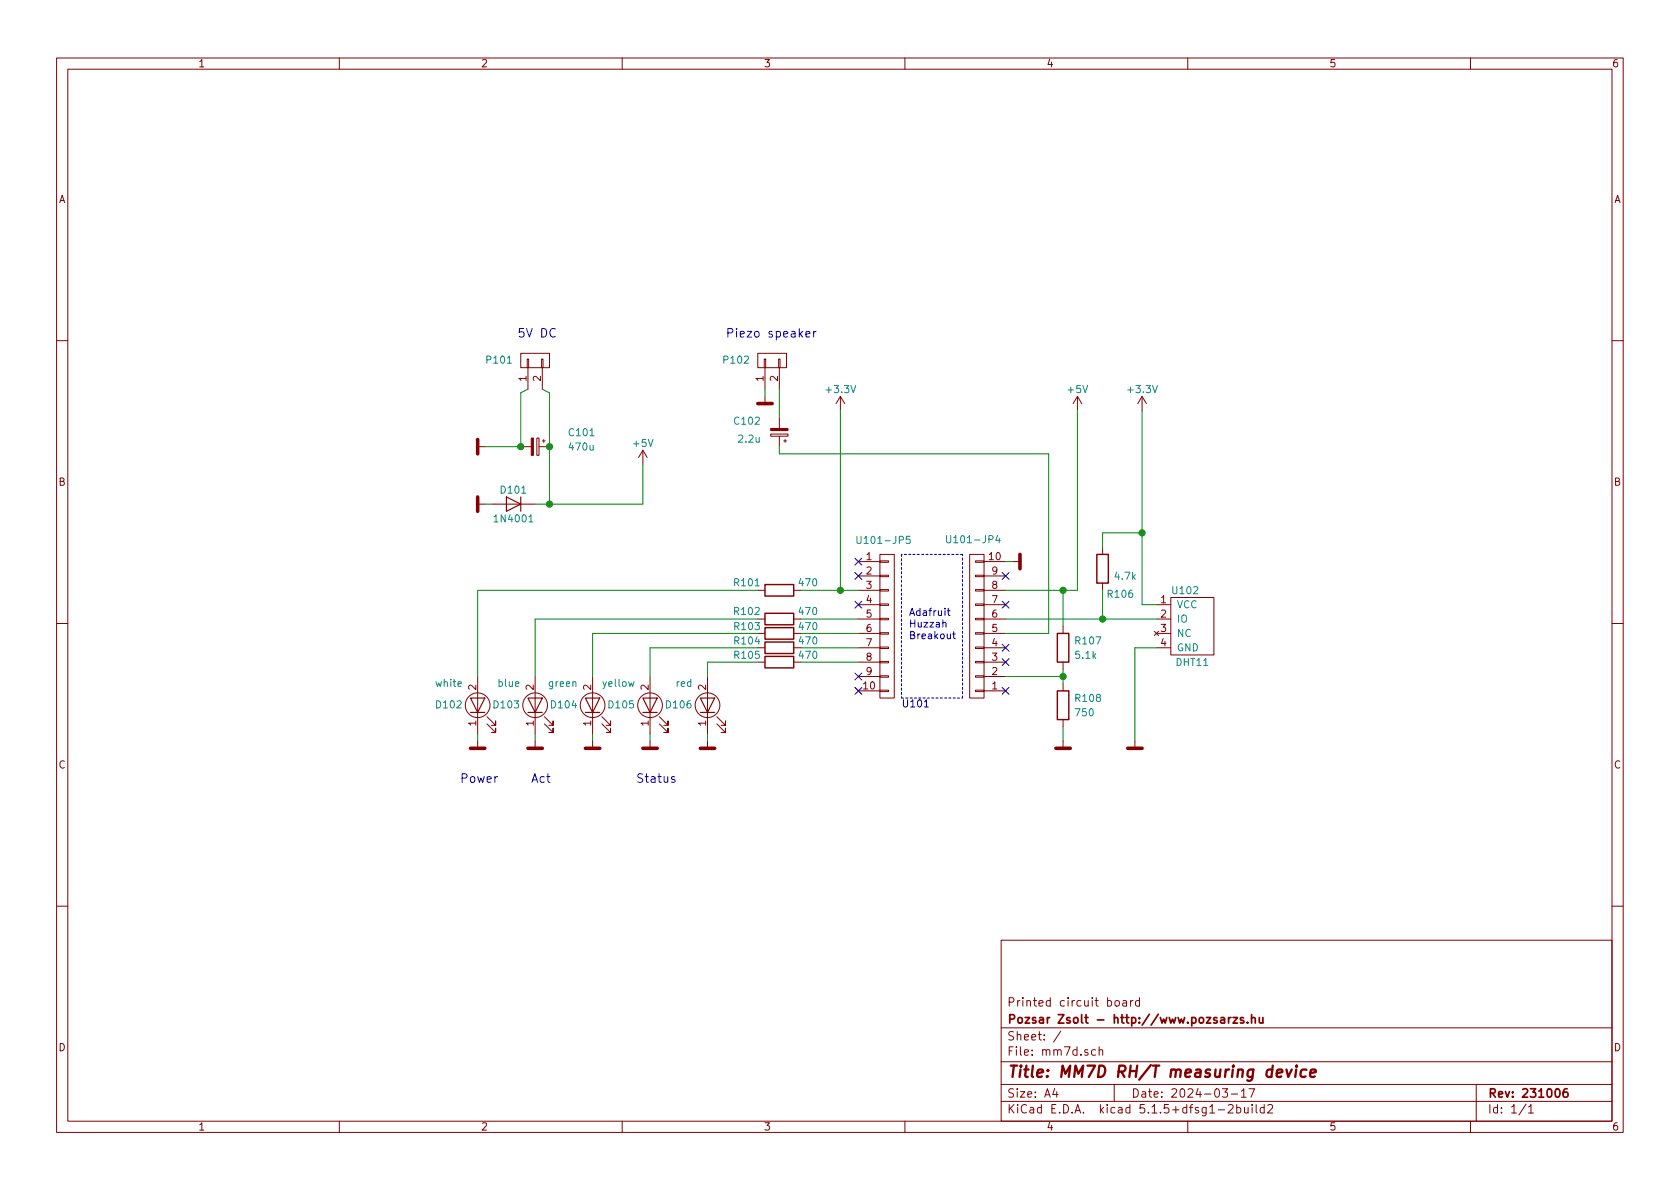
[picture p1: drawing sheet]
<svg xmlns="http://www.w3.org/2000/svg" width="297mm" height="210mm" viewBox="0 0 297 210" stroke-linecap="round" stroke-linejoin="round" font-family="sans-serif">
<g fill="none" stroke="#840000" stroke-width=".18">
<path d="M10 10.3h277v189.9h-277zM12 12.2h273v186.1h-273zM60 10.3v1.9M110 10.3v1.9M160 10.3v1.9M210 10.3v1.9M260 10.3v1.9M10 60.2h2M84.5 79h1.2M92.1 62.5h5.1v2.5h-5.1zM92.1 79h1.8M93.2 63.5h.3v1.5h-.3z"/>
<path d="M93.3 65v3.8M94.9 77.5h.4v3h-.4zM95.3 79h1.9M95.8 63.5h.2v1.5h-.2zM95.9 78h.5M95.9 65v3.8M96.1 77.7v.5M113.7 79.6l-.8 1.3M113.7 79.6v2.6M113.7 79.6l.7 1.3M134 62.5h5.1v2.5h-5.1zM135.1 63.5h.3v1.5h-.3z"/>
<path d="M135.3 65v3.8M135.3 70.1v1.3M136.3 76.8h3v.3h-3zM137.7 63.5h.2v1.5h-.2zM137.8 65v3.8M137.8 73.9v1.9M137.8 77.1v1.9M138.6 78h.5M138.8 77.7v.5M148.6 70.1l-.8 1.3M148.6 70.1v2.5M148.6 70.1l.8 1.3"/>
<path d="M190.5 70.1l-.8 1.3M190.5 70.1v2.5M190.5 70.1l.8 1.3M201.9 70.1l-.7 1.3M201.9 70.1v2.5M201.9 70.1l.8 1.3M285 60.2h2M84.5 89.1h1.2M87 89.1h7.6M151.8 99.3h3.8M155.6 99.2h1.5v.2h-1.5zM155.6 98h2.5v25.4h-2.5z"/>
<path d="M171.4 98h2.6v25.4h-2.6zM172.5 99.2h1.5v.2h-1.5zM174 99.3h3.8M179.1 99.3h1.2M194.9 96.8v1.2M10 110.3h2M84.5 119.6v10.2M94.6 119.6v10.2M104.8 119.6v10.2M114.9 119.6v10.2M125.1 119.6v10.2M134 109.5h1.3"/>
<path d="M134 112h1.3M134 114.5h1.3M134 117.1h1.3M134 104.4h1.3M140.3 109.5h1.3M140.3 112h1.3M140.3 114.5h1.3M140.3 117.1h1.3M140.3 104.4h1.3M151.8 106.9h3.8M151.8 109.5h3.8M151.8 112h3.8"/>
<path d="M151.8 114.5h3.8M151.8 117.1h3.8M151.8 119.6h3.8M151.8 104.4h3.8M151.8 101.8h3.8M155.6 119.5h1.5v.3h-1.5zM155.6 117h1.5v.2h-1.5zM155.6 114.4h1.5v.3h-1.5zM155.6 111.9h1.5v.2h-1.5zM155.6 109.3h1.5v.3h-1.5zM155.6 106.8h1.5v.3h-1.5zM155.6 104.3h1.5v.2h-1.5z"/>
<path d="M155.6 101.7h1.5v.3h-1.5zM172.5 101.7h1.5v.3h-1.5zM172.5 104.3h1.5v.2h-1.5zM172.5 106.8h1.5v.3h-1.5zM172.5 109.3h1.5v.3h-1.5zM172.5 111.9h1.5v.2h-1.5zM172.5 114.4h1.5v.3h-1.5zM172.5 117h1.5v.2h-1.5zM172.5 119.5h1.5v.3h-1.5zM174 106.9h3.8M174 109.5h3.8M174 112h3.8"/>
<path d="M174 114.5h3.8M174 117.1h3.8M174 119.6h3.8M174 104.4h3.8M174 101.8h3.8M188 110.7v1.3M188 117.1v1.3M194.9 103.1v1.3M204.1 111.6l.8 .8M204.5 106.9h2.5M204.5 109.5h2.5M204.5 112h2.5"/>
<path d="M204.5 114.5h2.5M204.9 111.6l-.8 .8M207 105.7h7.6v10.1h-7.6zM285 110.3h2M84.5 131.1v1.2M86.1 128l1.5 1.5v-.7v.7h-.7M86.1 126.7l1.5 1.6v-.8v.8h-.7M94.6 131.1v1.2M96.3 128l1.5 1.5v-.7v.7h-.8M96.3 126.7l1.5 1.6v-.8v.8h-.8M104.8 131.1v1.2M106.4 128l1.5 1.5v-.7v.7h-.7"/>
<path d="M106.4 126.7l1.5 1.6v-.8v.8h-.7M114.9 131.1v1.2M116.6 128l1.5 1.5v-.7v.7h-.8M116.6 126.7l1.5 1.6v-.8v.8h-.8M125.1 131.1v1.2M126.7 128l1.6 1.5v-.7v.7h-.8M126.7 126.7l1.6 1.6v-.8v.8h-.8M151.8 122.2h3.8M155.6 122h1.5v.3h-1.5zM172.5 122h1.5v.3h-1.5zM174 122.2h3.8M188 120.9v1.3"/>
<path d="M188 127.2v1.3M188 131.1v1.2M200.7 131.1v1.2M10 160.2h2M177 166.3h108v32h-108zM197.2 177.1l.2-.2 .4 .2v.7l-.2 .1-.4-.1zM198.6 177h.5l.1 .9M199.2 177.3l-.5 .1a.29 .29 0 0 0-.2 .2 .29 .29 0 0 0 .2 .3l.5-.1M199.9 176.9v1M200.3 176.9l-.4 .3M201.5 177l-.5-.1-.2 .3v.6l.2 .1 .5-.1M201.5 176.4v1.5"/>
<path d="M285 160.2h2M60 198.3v1.9M110 198.3v1.9M160 198.3v1.9M177 194.8h108M177 191.8h108M177 187.8h108M177 181.8h108M186.5 192.5l-.4 1h1M186.8 193v1M187.6 182.3l-1.3 2M193.7 185.7l-.4-.1-.3 .3 .1 .6h.6"/>
<path d="M194.3 185.7l.3-.1 .3 .1 .1 .9M194.3 185.1v1.5M197 191.8v3M210 198.3v1.9M215.4 196.3h1.1M216.1 192.5h.9l-.4 .6 .4 .1v.7l-.2 .1-.7-.1M217.2 195.5l.2-.2h.4l.2 .5-.9 1h.9M217.7 193.5h1.1M218.7 195.9l.4-.1 .3 .3-.1 .6h-.6M218.7 195.3v1.5M219.5 193l.4-.5v1.5M219.5 194h.8"/>
<path d="M220 195.8l.1 .9 .3 .1 .3-.1M220.7 195.8v1M220.8 192.5h1l-.6 1.5M221.4 195.3v.2M221.4 195.8v1M222.1 195.3v1.3l.2 .2M223.5 195.9l-.4-.1-.3 .3 .1 .6 .2 .1 .4-.1M223.5 195.3v1.5M224.2 195.5l.2-.2h.3l.3 .5-.9 1h.9M260 198.3v1.9M261 191.8v6.5M269.8 195.2l-1.2 2"/>
<path d="M270.3 195.8l.4-.5v1.5M270.3 196.8h.8"/>
<circle cx="84.5" cy="124.7" r="2.18"/>
<circle cx="94.6" cy="124.7" r="2.18"/>
<circle cx="104.8" cy="124.7" r="2.18"/>
<circle cx="114.9" cy="124.7" r="2.18"/>
<circle cx="125.1" cy="124.7" r="2.18"/>
</g>
<g fill="none" stroke="#840000" stroke-width=".3">
<path d="M217.2 179.9v1M217.7 179.9l-.5 .3M218 179.9h.8l-.8 1h.8M221.3 179.4v1.5M222.7 179.9v.9l.4 .1 .2-.1M223.3 179.9v1M215.9 180h.5l.1 .9M216.5 180.3l-.5 .1a.29 .29 0 0 0-.2 .2 .29 .29 0 0 0 .2 .3l.5-.1M219.9 180l-.4-.1-.2 .2 .1 .3 .5 .1v.3h-.6M220.6 180.8v.1M221.3 180.1l.1-.1a.37 .37 0 0 1 .5 .1v.8M275.1 192.7l.2-.2a.8 .8 0 0 1 .5 .8 .8 .8 0 0 1-.5 .7l-.2-.1-.1-.4z"/>
<path d="M277.1 192.5a.59 .59 0 0 0-.7 .7l.1 .7 .2 .1 .5-.1v-.5l-.1-.2-.4-.1-.3 .3"/>
</g>
<path d="M225.8 189.8l.9-.2v-.4l-.6-.1-.3 .3v.9l.2 .1 .5-.1M227.5 189.1l.3 1.3 .6-1.3M229.2 189.1l-.2 1.3M229.3 188.4l-.1 .2M231 189.2a.67 .67 0 0 0-1 .3l-.1 .6 .2 .2 .2 .1 .5-.1M231.7 189.8l.9-.2v-.4h-.8l-.2 1 .3 .2 .6-.1" fill="none" stroke="#840000" stroke-width=".41"/>
<path d="M84.5 77.7v2.6M134 71.4h2.5M84.5 87.9v2.5M180.3 98v2.6M83.2 132.3h2.5M93.3 132.3h2.6M103.5 132.3h2.5M113.7 132.3h2.5M123.8 132.3h2.6M186.7 132.3h2.5M199.4 132.3h2.5" fill="none" stroke="#840000" stroke-width=".63"/>
<path d="M193.9 98h2.1v5.1h-2.1zM135.3 113.5h5v2.1h-5zM135.3 116.1h5v2h-5zM135.3 108.5h5v2h-5zM135.3 103.4h5v2h-5zM135.3 111h5v2h-5zM186.9 112h2.1v5.1h-2.1zM186.9 122.2h2.1v5h-2.1z" fill="none" stroke="#840000" stroke-width=".25"/>
<path d="M89.5 87.9l2.6 1.2-2.6 1.3zM92.1 87.9v2.5M83.2 123.4h2.5l-1.2 2.6zM83.2 126h2.5M93.3 123.4h2.6l-1.3 2.6zM93.3 126h2.6M103.5 123.4h2.5l-1.2 2.6zM103.5 126h2.5M113.7 123.4h2.5l-1.3 2.6zM113.7 126h2.5M123.8 123.4h2.6l-1.3 2.6zM123.8 126h2.6" fill="none" stroke="#840000" stroke-width=".2"/>
<path d="M93.5 92.3h.7M151.5 94.8v1.1l.3 .2h.3l.1-.2v-1.1M160.9 94.8h-.6l-.1 .6 .2-.1 .4 .1 .1 .6-.2 .1-.5-.1M167.4 94.7v1.1l.2 .2 .4-.1 .1-.1v-1.1M176.4 94.7l-.3 .8h.8M176.7 95.1v.9" fill="none" stroke="#008484" stroke-width=".18"/>
<g fill="#840000" stroke="#840000" stroke-width=".18">
<path d="M93.9 77.5h.4v3h-.4z"/>
<path d="M136.3 75.8h3v.3h-3z"/>
</g>
<path d="M159.4 98v25.4M170.2 98h-10.8M159.4 123.4h10.8M170.2 123.4v-25.4" fill="none" stroke="#0000c2" stroke-width=".18" stroke-dasharray=".4 .4"/>
<g fill="none" stroke="#008400" stroke-width=".18">
<path d="M93.3 68.8l-1.2 .7v9.5h-6.4M95.9 68.8l1.3 .7v19.6M135.3 68.8v1.3M137.8 79v1.3h47.6v31.7h-7.6M137.8 68.8v5.1M148.6 72.6v31.8M190.5 72.6v31.8h-12.7M201.9 72.6v34.3h2.6M85.7 89.1h1.3M113.7 82.2v6.9h-19.1M177.8 99.3h1.3M201.9 94.2h-7v2.6"/>
<path d="M134 112h-29.2v7.6M134 109.5h-39.4v10.1M134 114.5h-19.1v5.1M134 104.4h-49.5v15.2M134 117.1h-8.9v2.5M141.6 112h10.2M141.6 109.5h10.2M141.6 114.5h10.2M141.6 104.4h10.2M141.6 117.1h10.2M177.8 109.5h26.7M177.8 119.6h10.2"/>
<path d="M188 104.4v6.3M188 118.4v2.5M194.9 104.4v5.1M204.5 114.5h-3.8v16.6M84.5 129.8v1.3M94.6 129.8v1.3M104.8 129.8v1.3M114.9 129.8v1.3M125.1 129.8v1.3M188 128.5v2.6"/>
</g>
<g fill="none" stroke="#0000c2" stroke-width=".18">
<path d="M142.5 59.1l.7-.2-.1-.2-.4-.1-.2 .2 .1 .7h.5M143.9 58.6v1M144.3 58.6l-.4 .3M166.7 110.2l.2-.1h.3l.1 .8M167.5 108h.5M167.7 107.6v1.1l.3 .1M168.5 112.1h.4M168.6 111.7v1.1l.3 .1M94.1 138.3l.5-1.5 .5 1.5M94.2 137.9h.7M96.2 137.4l-.4-.1-.3 .3 .1 .7h.6M96.6 137.3h.6"/>
<path d="M96.9 136.8v1.3l.3 .2M113.6 136.9a.62 .62 0 0 0-.7 .1v.4l.6 .3 .1 .3-.2 .3h-.6M114.1 137.3h.6M114.3 136.8v1.3l.4 .2M115.2 137.4h.5l.1 .9M115.8 137.7l-.5 .1a.3 .3 0 0 0-.2 .3 .3 .3 0 0 0 .2 .2h.5M116.3 137.3h.6M116.5 136.8v1.3l.1 .2h.3M117.4 137.3l.1 1h.4l.2-.1M118.1 137.3v1M119.3 137.4a.37 .37 0 0 0-.6 .1l.1 .3 .6 .2-.2 .3h-.5M163.4 125h.8"/>
</g>
<g fill="#008400" stroke="#008400" stroke-width=".25">
<circle cx="92.1" cy="79" r=".51"/>
<circle cx="97.2" cy="89.1" r=".51"/>
<circle cx="188" cy="104.4" r=".51"/>
<circle cx="97.2" cy="79" r=".51"/>
<circle cx="148.6" cy="104.4" r=".51"/>
<circle cx="201.9" cy="94.2" r=".51"/>
<circle cx="194.9" cy="109.5" r=".51"/>
<circle cx="188" cy="119.6" r=".51"/>
</g>
<g fill="none" stroke="#000084" stroke-width=".18">
<path d="M151.2 98.7l1.2 1.2M152.4 98.7l-1.2 1.2M151.2 106.3l1.2 1.2M151.2 101.2l1.2 1.3M151.2 119l1.2 1.2M152.4 106.3l-1.2 1.2M152.4 101.2l-1.2 1.3M152.4 119l-1.2 1.2M177.2 106.3l1.2 1.2M177.2 113.9l1.2 1.3M177.2 116.5l1.2 1.2M177.2 101.2l1.2 1.3"/>
<path d="M178.4 106.3l-1.2 1.2M178.4 113.9l-1.2 1.3M178.4 116.5l-1.2 1.2M178.4 101.2l-1.2 1.3M151.2 121.6l1.2 1.2M152.4 121.6l-1.2 1.2M177.2 121.6l1.2 1.2M178.4 121.6l-1.2 1.2"/>
</g>
<text font-size="2.8" fill="#840000" x="178" y="190.5">Title: MM7D RH/T measuring device</text>
<g font-size="2.1" fill="#0000c2">
<text x="91.4" y="59.7">5V DC</text>
<text x="128.3" y="59.7">Piezo speaker</text>
<text x="81.3" y="138.4">Power</text>
</g>
<g font-size="2.1" fill="#840000">
<text x="178" y="178">Printed circuit board</text>
<text x="178" y="184">Sheet: /</text>
<text x="178" y="181">Pozsar Zsolt - http://www.pozsarzs.hu</text>
<text x="178" y="186.7">File: mm7d.sch</text>
<text x="178" y="196.9">KiCad E.D.A. kicad 5.1.5+dfsg1-2build2</text>
<text x="178" y="194.1">Size: A4</text>
<text x="200" y="194.1">Date: 2024-03-17</text>
<text x="263" y="194.1">Rev: 231006</text>
<text x="263" y="196.9">Id: 1/1</text>
</g>
<g font-size="1.8" fill="#840000">
<text x="35" y="11.9">1</text>
<text x="85" y="11.9">2</text>
<text x="135" y="11.9">3</text>
<text x="185" y="11.9">4</text>
<text x="235" y="11.9">5</text>
<text x="285" y="11.9">6</text>
<text x="10.4" y="35.9">A</text>
<text x="285.4" y="35.9">A</text>
<text x="93.1" y="67.4" transform="rotate(-90 93.1 67.4)">1</text>
<text x="95.6" y="67.4" transform="rotate(-90 95.6 67.4)">2</text>
<text x="135" y="67.4" transform="rotate(-90 135 67.4)">1</text>
<text x="137.5" y="67.4" transform="rotate(-90 137.5 67.4)">2</text>
<text x="10.4" y="85.9">B</text>
<text x="285.4" y="85.9">B</text>
<text x="153.2" y="99.1">1</text>
<text x="153.2" y="101.6">2</text>
<text x="174.9" y="99.1">10</text>
<text x="175.4" y="101.6">9</text>
<text x="153.2" y="104.1">3</text>
<text x="153.2" y="106.7">4</text>
<text x="175.4" y="106.7">7</text>
<text x="175.4" y="104.1">8</text>
<text x="205.3" y="106.7">1</text>
<text x="153.2" y="109.2">5</text>
<text x="153.2" y="111.8">6</text>
<text x="175.4" y="111.8">5</text>
<text x="175.4" y="109.2">6</text>
<text x="205.3" y="109.2">2</text>
<text x="205.3" y="111.8">3</text>
<text x="153.2" y="114.3">7</text>
<text x="153.2" y="116.8">8</text>
<text x="153.2" y="119.4">9</text>
<text x="175.4" y="119.4">2</text>
<text x="175.4" y="116.8">3</text>
<text x="175.4" y="114.3">4</text>
<text x="205.3" y="114.3">4</text>
<text x="84.2" y="122" transform="rotate(-90 84.2 122)">2</text>
<text x="94.4" y="122" transform="rotate(-90 94.4 122)">2</text>
<text x="104.5" y="122" transform="rotate(-90 104.5 122)">2</text>
<text x="114.7" y="122" transform="rotate(-90 114.7 122)">2</text>
<text x="124.8" y="122" transform="rotate(-90 124.8 122)">2</text>
<text x="152.7" y="121.9">10</text>
<text x="175.4" y="121.9">1</text>
<text x="84.2" y="128.4" transform="rotate(-90 84.2 128.4)">1</text>
<text x="94.4" y="128.4" transform="rotate(-90 94.4 128.4)">1</text>
<text x="104.5" y="128.4" transform="rotate(-90 104.5 128.4)">1</text>
<text x="114.7" y="128.4" transform="rotate(-90 114.7 128.4)">1</text>
<text x="124.8" y="128.4" transform="rotate(-90 124.8 128.4)">1</text>
<text x="10.4" y="135.9">C</text>
<text x="285.4" y="135.9">C</text>
<text x="10.4" y="185.9">D</text>
<text x="285.4" y="185.9">D</text>
<text x="35" y="199.9">1</text>
<text x="85" y="199.9">2</text>
<text x="135" y="199.9">3</text>
<text x="185" y="199.9">4</text>
<text x="235" y="199.9">5</text>
<text x="285" y="199.9">6</text>
</g>
<g font-size="1.8" fill="#008484">
<text x="86.2" y="64.3">P101</text>
<text x="128.1" y="64.3">P102</text>
<text x="146.3" y="69.5">+3.3V</text>
<text x="188.9" y="69.5">+5V</text>
<text x="199.6" y="69.5">+3.3V</text>
<text x="100.7" y="77.1">C101</text>
<text x="130" y="75.1">C102</text>
<text x="100.8" y="79.7">470u</text>
<text x="112.1" y="79">+5V</text>
<text x="130.7" y="78.3">2.2u</text>
<text x="88.7" y="87.3">D101</text>
<text x="87.7" y="92.4">1N4001</text>
<text x="152.2" y="96.2">U101-JP5</text>
<text x="168.1" y="96.1">U101-JP4</text>
<text x="129.9" y="103.7">R101</text>
<text x="141.4" y="103.7">470</text>
<text x="196" y="105.7">R106</text>
<text x="197.2" y="102.5">4.7k</text>
<text x="207.4" y="105.1">U102</text>
<text x="208" y="107.6">VCC</text>
<text x="129.9" y="108.8">R102</text>
<text x="130" y="114">R104</text>
<text x="130" y="111.4">R103</text>
<text x="141.4" y="108.8">470</text>
<text x="141.4" y="114">470</text>
<text x="141.4" y="111.4">470</text>
<text x="190.3" y="114">R107</text>
<text x="208" y="110.1">IO</text>
<text x="208" y="112.6">NC</text>
<text x="130" y="116.5">R105</text>
<text x="141.4" y="116.5">470</text>
<text x="190.2" y="116.5">5.1k</text>
<text x="208" y="115.2">GND</text>
<text x="208" y="117.8">DHT11</text>
<text x="77.1" y="121.5">white</text>
<text x="77.2" y="125.3">D102</text>
<text x="87.4" y="125.3">D103</text>
<text x="88.2" y="121.5">blue</text>
<text x="97.1" y="121.5">green</text>
<text x="97.6" y="125.3">D104</text>
<text x="106.7" y="121.5">yellow</text>
<text x="107.7" y="125.3">D105</text>
<text x="117.9" y="125.3">D106</text>
<text x="119.6" y="121.5">red</text>
<text x="190.3" y="124.1">R108</text>
<text x="190.3" y="126.7">750</text>
</g>
<g font-size="1.8" fill="#0000c2">
<text x="160.7" y="108.9">Adafruit</text>
<text x="160.7" y="111">Huzzah</text>
<text x="160.7" y="113">Breakout</text>
<text x="159.4" y="125.1">U101</text>
</g>
</svg>
